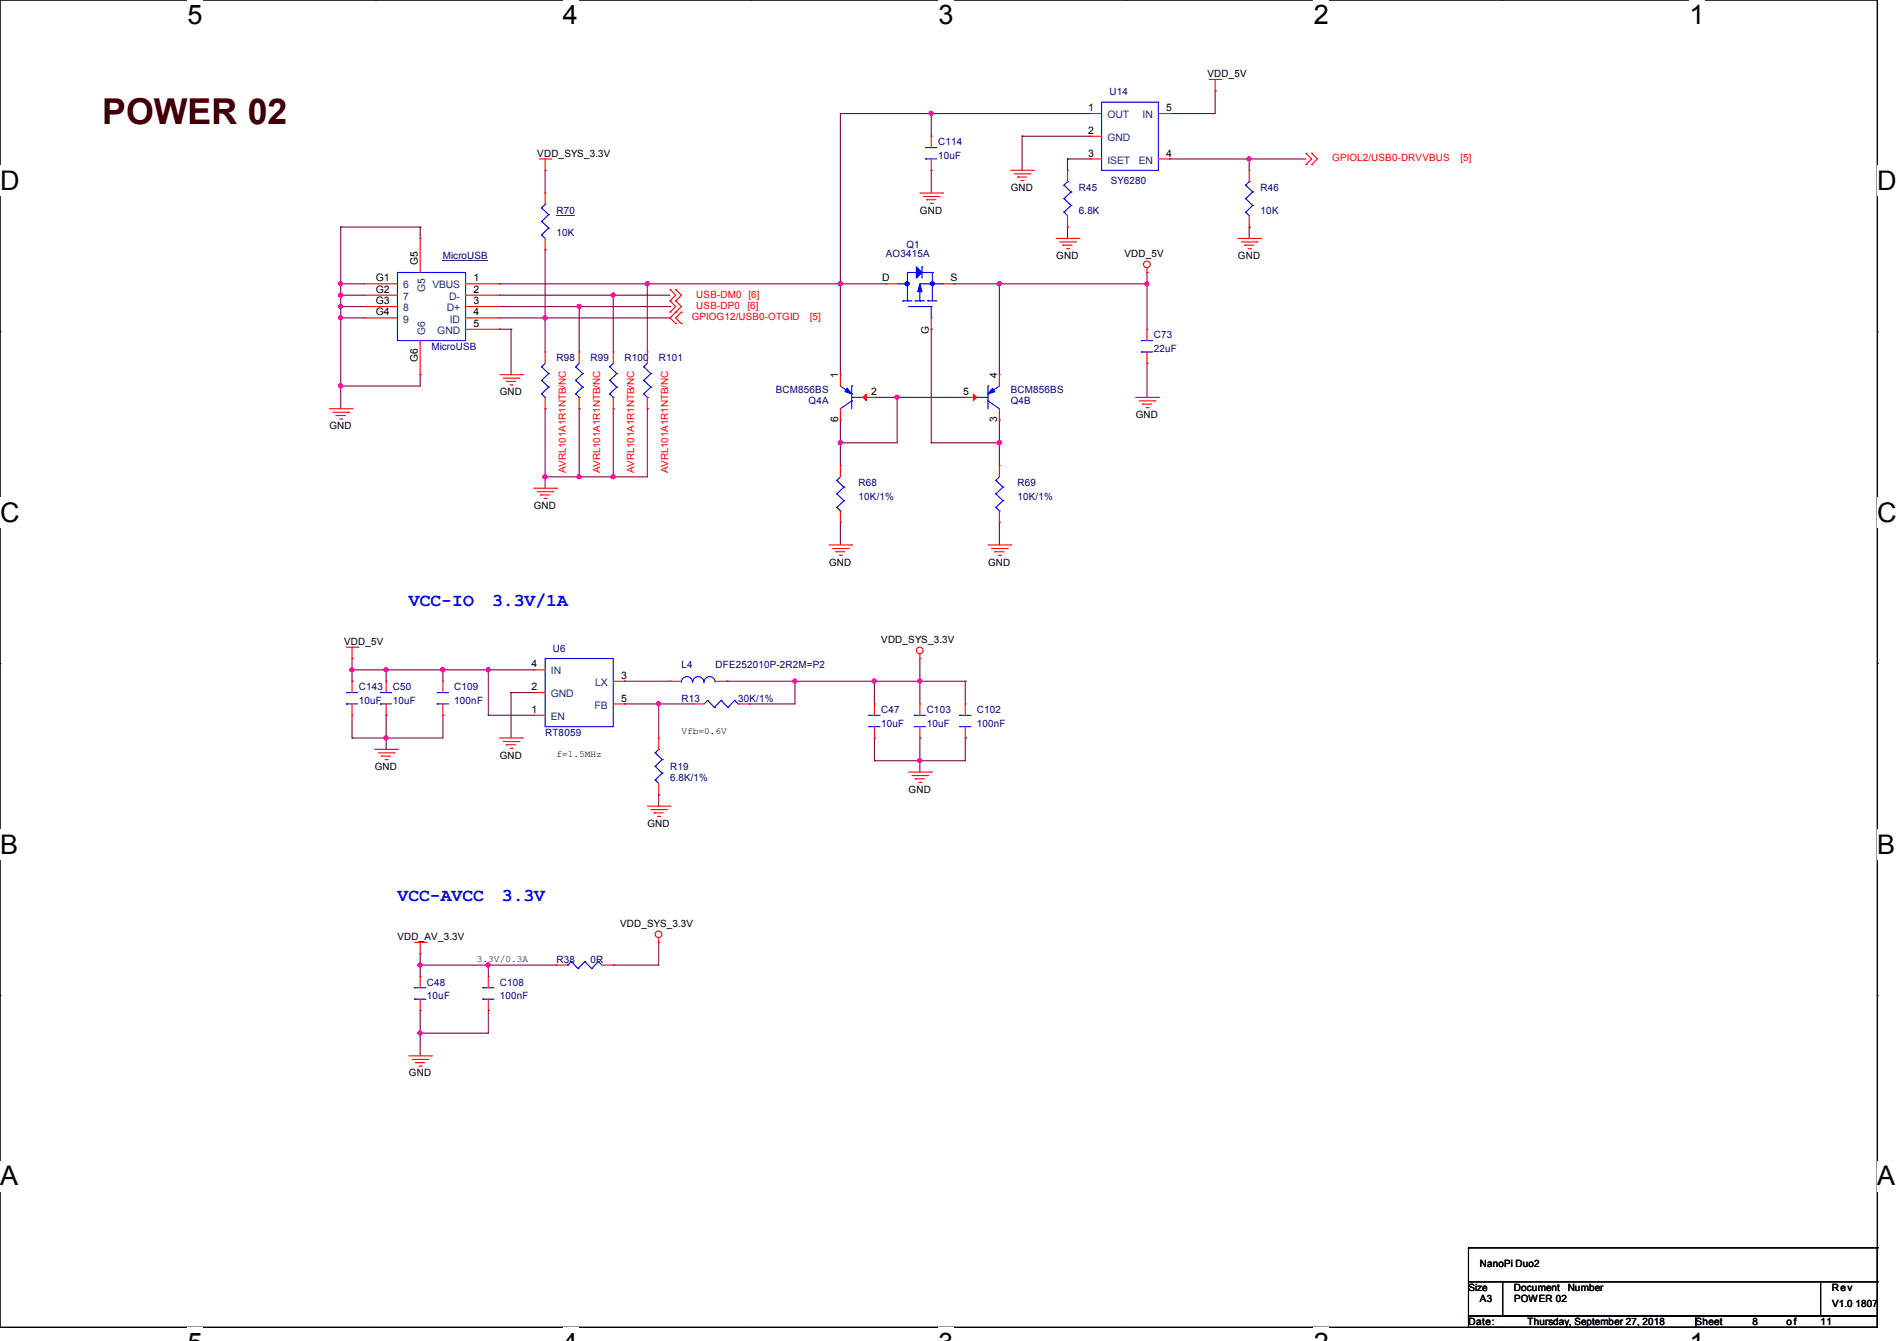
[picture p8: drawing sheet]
<svg xmlns="http://www.w3.org/2000/svg" width="297mm" height="210mm" viewBox="0 0 297 210" stroke-linecap="round" stroke-linejoin="round" font-family="sans-serif">
<path d="M0 0h293.9v207.9h-293.9z" fill="none" stroke="#000" stroke-width=".17"/>
<g fill="#fff">
<path d="M29.4 0h2.3v4.7h-2.3z"/>
<path d="M29.4 207.9h2.3v2.1h-2.3z"/>
</g>
<path d="M58.8 0h.1M58.8 207.9h.1" fill="none" stroke="#000" stroke-width=".17"/>
<g fill="#fff">
<path d="M88.1 0h2.4v4.7h-2.4z"/>
<path d="M88.1 207.9h2.4v2.1h-2.4z"/>
</g>
<path d="M117.6 0h.1M117.6 207.9h.1" fill="none" stroke="#000" stroke-width=".17"/>
<g fill="#fff">
<path d="M146.9 0h2.4v4.7h-2.4z"/>
<path d="M146.9 207.9h2.4v2.1h-2.4z"/>
</g>
<path d="M176.3 0h.1M176.3 207.9h.1" fill="none" stroke="#000" stroke-width=".17"/>
<g fill="#fff">
<path d="M205.7 0h2.4v4.7h-2.4z"/>
<path d="M205.7 207.9h2.4v2.1h-2.4z"/>
</g>
<path d="M235.1 0h.1M235.1 207.9h.1" fill="none" stroke="#000" stroke-width=".17"/>
<g fill="#fff">
<path d="M264.5 0h2.4v4.7h-2.4z"/>
<path d="M264.5 207.9h2.4v2.1h-2.4z"/>
<path d="M0 26h3v4.7h-3z"/>
<path d="M293.9 26h3.1v4.7h-3.1z"/>
<path d="M0 77.9h3v4.7h-3z"/>
<path d="M293.9 77.9h3.1v4.7h-3.1z"/>
</g>
<path d="M0 51.9h.1M293.9 51.9h.1" fill="none" stroke="#000" stroke-width=".17"/>
<g fill="#fff">
<path d="M0 129.9h2.8v4.7h-2.8z"/>
<path d="M293.9 129.9h2.9v4.7h-2.9z"/>
</g>
<path d="M0 103.9h.1M293.9 103.9h.1" fill="none" stroke="#000" stroke-width=".17"/>
<g fill="#fff">
<path d="M-.1 181.8h2.9v4.8h-2.9z"/>
<path d="M293.8 181.8h3v4.8h-3z"/>
</g>
<g fill="none" stroke="#000" stroke-width=".17">
<path d="M0 155.9h.1M293.9 155.9h.1M229.9 195.4h.1M229.9 195.4v5.3M229.9 195.4h64M293.9 195.4h.1M293.9 195.4v5.3M229.9 200.7h5.3v5.4h-5.3zM229.9 206.1h35.6v1.8h-35.6zM235.2 200.7h49.8v5.4h-49.8zM265.5 206.1h28.4v1.8h-28.4zM285 200.7h8.9v5.4h-8.9z"/>
<path d="M293.9 200.7h.1"/>
</g>
<g fill="none" stroke="#800040" stroke-width=".17">
<path d="M131.6 17.8h.1M131.6 17.8v40.9M131.6 17.8h39.1M145.8 17.8h.1M145.8 17.8v3.5M183.1 17.8h.1M190.2 14.2h.1M190.2 14.2v3.6h-7.1M53.3 35.6h.1M53.3 35.6v28.4M53.3 35.6h12.5M65.8 35.6h.1"/>
<path d="M65.8 35.6v1.7M85.3 39.1h.1M85.3 26.7h.1M85.3 26.7v3.5M85.3 39.1v16M145.8 26.7h.1M145.8 26.7v3.5M160 21.3h.1M160 21.3v5.4M160 21.3h10.7M167.1 24.9h.1M167.1 35.6h.1"/>
<path d="M167.1 24.9h3.6M167.1 24.9v1.8M167.1 35.6v1.7M183.1 24.9h.1M183.1 24.9h21.4M195.6 24.9h.1M195.6 35.6h.1M195.6 24.9v1.8M195.6 35.6v1.7M53.3 44.4h.1M53.3 46.2h.1M53.3 48h.1"/>
<path d="M53.3 49.8h.1M53.3 44.4h3.6M53.3 46.2h3.6M53.3 48h3.6M53.3 49.8h3.6M65.8 58.7h.1M65.8 58.7v1.8h-12.5M78.2 51.6h.1M78.2 44.4h60.5M78.2 46.2h26.7M78.2 48h26.7M78.2 49.8h26.7"/>
<path d="M78.2 51.6h1.8M80 51.6h.1M80 51.6v7.1M85.3 49.8h.1M90.7 48h.1M90.7 48v7.1M96 46.2h.1M96 46.2v8.9M101.3 44.4h.1M101.3 44.4v10.7M104.9 49.8h.1M104.9 48h.1"/>
<path d="M131.6 44.4h.1M145.8 51.6h.1M145.8 51.6v17.7M149.4 44.4h.1M149.4 44.4h30.2M156.5 44.4h.1M156.5 44.4v14.3M179.6 56.9h.1M179.6 42.7h.1M179.6 44.4h.1M179.6 42.7v8.9M179.6 56.9v5.3"/>
<path d="M53.3 60.5h.1M85.3 74.7h.1M85.3 64h.1M85.3 64v12.5M90.7 64h.1M90.7 74.7h.1M90.7 64v10.7M96 64h.1M96 74.7h.1M96 64v10.7M101.3 64h.1M101.3 64v10.7h-16"/>
<path d="M131.6 69.3h.1M131.6 65.8h.1M131.6 65.8v7.1M136.9 62.2h.1M136.9 62.2h14.2M140.5 62.2h.1M140.5 62.2v7.1h-8.9M145.8 69.3h.1M145.8 69.3h10.7M156.5 69.3h.1M156.5 65.8h.1M156.5 65.8v7.1"/>
<path d="M131.6 81.8h.1M131.6 81.8v3.5M156.5 81.8h.1M156.5 81.8v3.5M55.1 103.1h.1M55.1 115.6h.1M55.1 106.7h.1M55.1 103.1v3.6M55.1 112v3.6M55.1 104.9h28.5M60.5 104.9h.1M60.5 115.6h.1"/>
<path d="M60.5 112h.1M60.5 104.9v1.8M60.5 112v5.3M69.3 104.9h.1M69.3 112h.1M69.3 104.9v1.8M69.3 112v3.6h-14.2M76.5 104.9h.1M76.5 112h.1M76.5 104.9v7.1M76.5 112h7.1M80 108.5h.1"/>
<path d="M80 108.5v7.1M80 108.5h3.6M97.8 110.2h.1M97.8 106.7h.1M97.8 106.7h7.1M97.8 110.2h10.7M103.1 110.2h.1M103.1 110.2v5.4M113.8 106.7h.1M113.8 106.7h37.3M117.3 110.2h.1M124.5 106.7h.1"/>
<path d="M124.5 106.7v3.5h-7.2M136.9 106.7h.1M136.9 115.6h.1M136.9 119.1h.1M136.9 106.7v3.5M136.9 115.6v3.5M144 106.7h.1M144 103.1h.1M144 115.6h.1M144 119.1h.1M144 103.1v7.1M144 115.6v5.3"/>
<path d="M151.1 106.7h.1M151.1 115.6h.1M151.1 106.7v3.5M151.1 115.6v3.5h-14.2M103.1 124.5h.1M103.1 124.5v1.7M65.8 151.1h.1M65.8 158.2h.1M65.8 149.4h.1M65.8 149.4v3.5M65.8 158.2v7.2M65.8 151.1h21.3"/>
<path d="M76.5 151.1h.1M76.5 158.2h.1M76.5 151.1v1.8M76.5 158.2v3.6h-10.7M96 151.1h.1M103.1 147.6h.1M103.1 147.6v3.5h-7.1M65.8 161.8h.1"/>
</g>
<g fill="#f0f" stroke="#f0f" stroke-width=".17">
<circle cx="53.3" cy="44.4" r=".32"/>
<circle cx="53.3" cy="46.2" r=".32"/>
<circle cx="53.3" cy="48" r=".32"/>
<circle cx="53.3" cy="60.4" r=".32"/>
<circle cx="53.3" cy="49.8" r=".32"/>
<circle cx="136.9" cy="106.7" r=".32"/>
<circle cx="124.4" cy="106.7" r=".32"/>
<circle cx="103.1" cy="110.2" r=".32"/>
<circle cx="55.1" cy="104.9" r=".32"/>
<circle cx="76.4" cy="104.9" r=".32"/>
<circle cx="69.3" cy="104.9" r=".32"/>
<circle cx="60.4" cy="115.5" r=".32"/>
<circle cx="144" cy="106.7" r=".32"/>
<circle cx="60.4" cy="104.9" r=".32"/>
<circle cx="131.6" cy="44.4" r=".32"/>
<circle cx="140.4" cy="62.2" r=".32"/>
<circle cx="131.6" cy="69.3" r=".32"/>
<circle cx="156.4" cy="44.4" r=".32"/>
<circle cx="156.4" cy="69.3" r=".32"/>
<circle cx="179.6" cy="44.4" r=".32"/>
<circle cx="76.4" cy="151.1" r=".32"/>
<circle cx="65.8" cy="151.1" r=".32"/>
<circle cx="65.8" cy="161.8" r=".32"/>
<circle cx="195.6" cy="24.9" r=".32"/>
<circle cx="145.8" cy="17.8" r=".32"/>
<circle cx="90.7" cy="74.7" r=".32"/>
<circle cx="96" cy="74.7" r=".32"/>
<circle cx="85.3" cy="49.8" r=".32"/>
<circle cx="85.3" cy="74.7" r=".32"/>
<circle cx="90.7" cy="48" r=".32"/>
<circle cx="96" cy="46.2" r=".32"/>
<circle cx="101.3" cy="44.4" r=".32"/>
<circle cx="144" cy="119.1" r=".32"/>
</g>
<g fill="none" stroke="#f00" stroke-width=".17">
<path d="M170.7 17.8h.1M170.7 17.8h1.8M181.4 17.8h1.7M183.1 17.8h.1M189.4 12.4h1.7M190.2 14.2h.1M190.2 12.4v1.8M191.1 12.4h.1M65.8 37.3h.1M65.8 37.3v5.4M84.5 24.9h1.7M85.3 26.7h.1"/>
<path d="M85.3 39.1h.1M85.3 30.2h.1M85.3 24.9v1.8M85.3 30.2v1.8M85.3 37.3v1.8M86.2 24.9h.1M144 30.2h3.6M144.6 30.8h2.4M145.1 31.3h.1M145.1 31.3h1.4M145.6 31.8h.4M145.8 21.3h.1"/>
<path d="M145.8 26.7h.1M145.8 21.3v1.8M145.8 24.9v1.8M146 31.8h.1M147 30.8h.1M147.6 30.2h.1M158.2 26.7h3.6M158.8 27.2h2.4M159.3 27.7h.1M159.3 27.7h1.4M159.9 28.3h.3M160.2 28.3h.1"/>
<path d="M161.2 27.2h.1M161.8 26.7h.1M165.4 37.3h3.5M165.9 37.9h2.5M166.4 38.4h.1M166.4 38.4h1.5M167 38.9h.3M167.1 35.6h.1M167.1 26.7h.1M167.1 26.7v1.7M167.1 33.8v1.8M167.3 38.9h.1"/>
<path d="M168.4 37.9h.1M168.9 37.3h.1M170.7 21.3h.1M170.7 24.9h.1M170.7 24.9h1.8M170.7 21.3h1.8M181.4 24.9h1.7M183.1 24.9h.1M193.8 37.3h3.6M194.4 37.9h2.4M194.9 38.4h.1M194.9 38.4h1.4"/>
<path d="M195.4 38.9h.3M195.6 35.6h.1M195.6 26.7h.1M195.6 26.7v1.7M195.6 33.8v1.8M195.7 38.9h.1M196.8 37.9h.1M197.4 37.3h.1M204.5 24h.1M204.5 25.8h.1M204.5 24l.9 .9-.9 .9M205.4 24h.1"/>
<path d="M205.4 25.8h.1M205.4 24l.8 .9-.8 .9M56.9 44.4h.1M56.9 46.2h.1M56.9 48h.1M56.9 49.8h.1M56.9 44.4h5.3M56.9 46.2h5.3M56.9 48h5.3M56.9 49.8h5.3M65.8 58.7h.1M65.8 53.3v5.4"/>
<path d="M72.9 44.4h5.3M72.9 46.2h5.3M72.9 48h5.3M72.9 49.8h5.3M72.9 51.6h5.3M78.2 44.4h.1M78.2 46.2h.1M78.2 48h.1M78.2 49.8h.1M78.2 51.6h.1M78.2 58.7h3.6M78.8 59.2h2.4"/>
<path d="M79.3 59.7h.1M79.3 59.7h1.4M81.2 59.2h.1M81.8 58.7h.1M85.3 55.1h.1M85.3 55.1v1.8M90.7 55.1h.1M90.7 55.1v1.8M96 55.1h.1M96 55.1v1.8M101.3 55.1h.1M101.3 55.1v1.8"/>
<path d="M104.9 45.3h.1M104.9 47.1h.1M104.9 48.9h.1M104.9 45.3l.9 .9-.9 .9M104.9 47.1l.9 .9-.9 .9M105.8 45.3h.1M105.8 47.1h.1M105.8 48.9h.1M105.8 50.7h.1M105.8 45.3l.9 .9-.9 .9M105.8 47.1l.9 .9-1.8 1.8 .9 .9M106.7 48.9h.1"/>
<path d="M106.7 50.7h.1M106.7 48.9l-.9 .9 .9 .9M131.6 58.7h.1M131.6 58.7v1.8M138.7 44.4h.1M138.7 44.4h1.8M145.8 51.6h.1M145.8 49.8v1.8M147.6 44.4h1.8M149.4 44.4h.1M156.5 58.7h.1M156.5 58.7v1.8"/>
<path d="M179.6 42.7h.1M179.6 51.6h.1M179.6 56.9h.1M179.6 42v.7M179.6 51.6v1.7M179.6 55.1v1.8M51.6 64h3.5M52.1 64.6h2.5M52.6 65.1h.1M52.6 65.1h1.5M53.2 65.6h.3M53.5 65.6h.1"/>
<path d="M54.6 64.6h.1M55.1 64h.1M79.8 60.3h.4M80.2 60.3h.1M83.6 76.5h3.5M84.1 77h2.5M84.6 77.5h.1M84.6 77.5h1.5M85.2 78.1h.3M85.3 64h.1M85.3 62.2v1.8M85.5 78.1h.1"/>
<path d="M86.6 77h.1M87.1 76.5h.1M90.7 64h.1M90.7 62.2v1.8M96 64h.1M96 62.2v1.8M101.3 64h.1M101.3 62.2v1.8M131.6 72.9h.1M131.6 65.8h.1M131.6 64v1.8M131.6 72.9v1.8"/>
<path d="M135.1 62.2h1.8M136.9 62.2h.1M151.1 62.2h.1M151.1 62.2h1.8M156.5 65.8h.1M156.5 72.9h.1M156.5 64v1.8M156.5 72.9v1.8M177.8 62.2h3.6M178.4 62.8h2.4M178.9 63.3h.1M178.9 63.3h1.4"/>
<path d="M179.4 63.8h.3M179.7 63.8h.1M180.8 62.8h.1M181.4 62.2h.1M129.8 85.3h3.5M130.3 85.9h2.5M130.9 86.4h.1M130.9 86.4h1.4M131.4 87h.3M131.6 81.8h.1M131.6 80v1.8M131.7 87h.1"/>
<path d="M132.8 85.9h.1M133.3 85.3h.1M154.7 85.3h3.5M155.2 85.9h2.5M155.7 86.4h.1M155.7 86.4h1.5M156.3 87h.3M156.5 81.8h.1M156.5 80v1.8M156.6 87h.1M157.7 85.9h.1M158.2 85.3h.1"/>
<path d="M54.2 101.3h1.8M55.1 103.1h.1M55.1 106.7h.1M55.1 112h.1M55.1 101.3v1.8M55.1 106.7v1.8M55.1 110.2v1.8M56 101.3h.1M58.7 117.3h3.5M59.2 117.9h2.5M59.7 118.4h.1M59.7 118.4h1.5"/>
<path d="M60.3 119h.3M60.5 106.7h.1M60.5 112h.1M60.5 106.7v1.8M60.5 110.2v1.8M60.6 119h.1M61.7 117.9h.1M62.2 117.3h.1M69.3 112h.1M69.3 106.7h.1M69.3 106.7v1.8M69.3 110.2v1.8"/>
<path d="M78.2 115.6h3.6M78.8 116.1h2.4M79.3 116.6h.1M79.3 116.6h1.4M79.8 117.2h.4M80.2 117.2h.1M81.2 116.1h.1M81.8 115.6h.1M83.6 112h.1M83.6 108.5h.1M83.6 104.9h.1M83.6 112h1.7"/>
<path d="M83.6 108.5h1.7M83.6 104.9h1.7M96 106.7h1.8M96 110.2h1.8M97.8 106.7h.1M97.8 110.2h.1M103.1 115.6h.1M103.1 115.6v1.7M104.9 106.7h.1M104.9 106.7h1.8M108.5 110.2h.1M108.5 110.2h1.7"/>
<path d="M112 106.7h1.8M113.8 106.7h.1M115.6 110.2h1.7M117.3 110.2h.1M136.9 110.2h.1M136.9 115.6h.1M136.9 110.2v1.8M136.9 113.8v1.8M144 103.1h.1M144 110.2h.1M144 115.6h.1M144 102.4v.7"/>
<path d="M144 110.2v1.8M144 113.8v1.8M151.1 115.6h.1M151.1 110.2h.1M151.1 110.2v1.8M151.1 113.8v1.8M101.3 126.2h3.6M101.9 126.8h2.5M102.4 127.3h.1M102.4 127.3h1.4M103 127.8h.3M103.1 124.5h.1"/>
<path d="M103.1 122.7v1.8M103.3 127.8h.1M104.4 126.8h.1M104.9 126.2h.1M142.2 120.9h3.6M142.8 121.5h2.4M143.3 122h.1M143.3 122h1.4M143.8 122.5h.4M144.2 122.5h.1M145.2 121.5h.1M145.8 120.9h.1"/>
<path d="M64.9 147.6h1.8M65.8 149.4h.1M65.8 152.9h.1M65.8 158.2h.1M65.8 147.6v1.8M65.8 152.9v1.8M65.8 156.5v1.7M66.7 147.6h.1M76.5 158.2h.1M76.5 152.9h.1M76.5 152.9v1.8M76.5 156.5v1.7"/>
<path d="M87.1 151.1h.1M87.1 151.1h1.8M94.2 151.1h1.8M96 151.1h.1M103.1 147.6h.1M103.1 146.9v.7M64 165.4h3.6M64.6 165.9h2.4M65.1 166.4h.1M65.1 166.4h1.4M65.6 167h.4M66 167h.1"/>
<path d="M67 165.9h.1M67.6 165.4h.1"/>
<circle cx="179.6" cy="41.4" r=".52"/>
<circle cx="144" cy="101.9" r=".52"/>
<circle cx="103.1" cy="146.3" r=".52"/>
</g>
<g fill="none" stroke="#00f" stroke-width=".17">
<path d="M172.5 16h8.9v10.7h-8.9zM84.8 36.8h.1M84.8 34.7h.1M84.8 32.6h.1M84.8 36.8l.5 .5M84.8 34.7l1.1 1M84.8 32.6l1.1 1M85.3 32h.1M85.3 32l-.5 .6M85.9 35.7h.1M85.9 33.6h.1M85.9 35.7l-1.1 1.1"/>
<path d="M85.9 33.6l-1.1 1.1M144.9 23.1h.1M144.9 24.9h.1M144.9 23.1h1.8M144.9 24.9h1.8M166.6 33.2h.1M166.6 31.1h.1M166.6 29h.1M166.6 33.2l.5 .6M166.6 31.1l1.1 1.1M166.6 29l1.1 1.1M167.1 28.4h.1"/>
<path d="M167.1 28.4l-.5 .6M167.7 32.2h.1M167.7 30.1h.1M167.7 32.2l-1.1 1M167.7 30.1l-1.1 1M195 33.2h.1M195 31.1h.1M195 29h.1M195 33.2l.6 .6M195 31.1l1.1 1.1M195 29l1.1 1.1M195.6 28.4h.1"/>
<path d="M195.6 28.4l-.6 .6M196.1 32.2h.1M196.1 30.1h.1M196.1 32.2l-1.1 1M196.1 30.1l-1.1 1M62.2 42.7h10.7v10.6h-10.7zM84.8 57.4h.1M84.8 59.6h.1M84.8 57.4l1.1 1.1M84.8 59.6l1.1 1M85.3 56.9l-.5 .5M85.9 58.5h.1"/>
<path d="M85.9 58.5l-1.1 1.1M90.1 57.4h.1M90.1 59.6h.1M90.1 57.4l1.1 1.1M90.1 59.6l1.1 1M90.7 56.9l-.6 .5M91.2 58.5h.1M91.2 58.5l-1.1 1.1M95.5 57.4h.1M95.5 59.6h.1M95.5 57.4l1.1 1.1M95.5 59.6l1.1 1"/>
<path d="M96 56.9l-.5 .5M96.6 58.5h.1M96.6 58.5l-1.1 1.1M100.8 57.4h.1M100.8 59.6h.1M100.8 57.4l1.1 1.1M100.8 59.6l1.1 1M101.3 56.9l-.5 .5M101.9 58.5h.1M101.9 58.5l-1.1 1.1M140.5 44.4h1.6M141.4 47.1h.1"/>
<path d="M141.4 47.1h1.4M142.1 47.1h.1M142.1 44.4h.1M142.2 48h3.6M143.3 47.1h.1M143.3 47.1h1.4M143.5 42.7h.1M143.5 42.7h-1.4v4.4M144 47.1h.1M144 44.4h3.6M144 45.3v1.8M144.4 41.8h.1"/>
<path d="M144.4 42.7h1.6M144.4 41.8v1.8M145.2 47.1h.1M145.2 47.1h1.5M145.8 48h.1M145.8 49.8h.1M145.8 48v1.8M146 42.7h.1M146 42.7v4.4M147.6 44.4h.1M178.7 53.3h.1M178.7 55.1h.1"/>
<path d="M178.7 53.3h1.8M178.7 55.1h1.8M84.8 61.7h.1M84.8 61.7l.5 .5M85.3 62.2h.1M85.9 60.6h.1M85.9 60.6l-1.1 1.1M90.1 61.7h.1M90.1 61.7l.6 .5M90.7 62.2h.1M91.2 60.6h.1M91.2 60.6l-1.1 1.1"/>
<path d="M95.5 61.7h.1M95.5 61.7l.5 .5M96 62.2h.1M96.6 60.6h.1M96.6 60.6l-1.1 1.1M100.8 61.7h.1M100.8 61.7l.5 .5M101.3 62.2h.1M101.9 60.6h.1M101.9 60.6l-1.1 1.1M131 75.2h.1M131 77.3h.1"/>
<path d="M131 79.5h.1M131 75.2l1.1 1.1M131 77.3l1.1 1.1M131 79.5l.6 .5M131.6 74.7l-.6 .5M131.6 60.5l1.7 1.2M132.1 76.3h.1M132.1 78.4h.1M132.1 76.3l-1.1 1M132.1 78.4l-1.1 1.1M133.3 60.5h.1M133.3 61.7h.1"/>
<path d="M133.3 62.8h.1M133.3 62.2h1.8M133.3 60.5v3.5M133.3 62.8l-1.7 1.2M135.1 62.2h.1M152.9 62.2h.1M152.9 62.2h1.8M154.7 60.5h.1M154.7 61.7h.1M154.7 62.8h.1M154.7 60.5v3.5M154.7 62.8l1.8 1.2"/>
<path d="M155.9 75.2h.1M155.9 77.3h.1M155.9 79.5h.1M155.9 75.2l1.1 1.1M155.9 77.3l1.1 1.1M155.9 79.5l.6 .5M156.5 60.5l-1.8 1.2M156.5 74.7l-.6 .5M157 76.3h.1M157 78.4h.1M157 76.3l-1.1 1M157 78.4l-1.1 1.1"/>
<path d="M131.6 80h.1M156.5 80h.1M54.2 108.5h.1M54.2 110.2h.1M54.2 108.5h1.8M54.2 110.2h1.8M59.6 108.5h.1M59.6 110.2h.1M59.6 108.5h1.7M59.6 110.2h1.7M68.5 110.2h.1M68.5 108.5h.1"/>
<path d="M68.5 108.5h1.7M68.5 110.2h1.7M85.3 103.1h10.7v10.7h-10.7zM102.6 117.9h.1M102.6 117.9l1.1 1.1M103.1 117.3h.1M103.1 117.3l-.5 .6M103.7 119h.1M103.7 119l-1.1 1M106.7 106.8a.87 .87 0 0 1 .8-.8 .87 .87 0 0 1 .9 .8M108.5 106.8a.87 .87 0 0 1 .8-.8 .87 .87 0 0 1 .9 .8M110.2 106.8a.87 .87 0 0 1 .9-.8 .87 .87 0 0 1 .9 .8"/>
<path d="M110.8 109.7h.1M110.8 109.7l-.6 .5M110.8 109.7l1 1.1M111.8 110.8h.1M112.9 109.7h.1M112.9 109.7l-1.1 1.1M112.9 109.7l1.1 1.1M114 110.8h.1M115 109.7h.1M115 109.7l-1 1.1M115 109.7l.6 .5M115.6 110.2h.1"/>
<path d="M136 112h.1M136 113.8h.1M136 112h1.8M136 113.8h1.8M143.1 112h.1M143.1 113.8h.1M143.1 112h1.8M143.1 113.8h1.8M150.2 113.8h.1M150.2 112h.1M150.2 112h1.8M150.2 113.8h1.8"/>
<path d="M102.6 122.1h.1M102.6 120h.1M102.6 122.1l.5 .6M102.6 120l1.1 1.1M103.7 121.1h.1M103.7 121.1l-1.1 1M64.9 154.7h.1M64.9 156.5h.1M64.9 154.7h1.8M64.9 156.5h1.8M75.6 156.5h.1M75.6 154.7h.1"/>
<path d="M75.6 154.7h1.7M75.6 156.5h1.7M88.9 151.1h.1M89.5 150.6h.1M89.5 150.6l1 1.1M89.5 150.6l-.6 .5M90.5 151.7h.1M91.6 150.6h.1M91.6 150.6l1 1.1M91.6 150.6l-1.1 1.1M92.6 151.7h.1M93.7 150.6h.1"/>
<path d="M93.7 150.6l.5 .5M93.7 150.6l-1.1 1.1"/>
</g>
<g fill="#00f" stroke="#00f" stroke-width=".17">
<path d="M143.5 41.8l.9 .9-.9 .9z"/>
<path d="M144 44.4l.4 1.3h-.7z"/>
<path d="M132.6 60.8l.7 .9-1-.4z"/>
<path d="M155.4 60.8l.3 .5-1 .4z"/>
<circle cx="142" cy="44.4" r=".33"/>
<circle cx="146" cy="44.4" r=".33"/>
</g>
<path d="M87.1 33.7h2.9M69.3 40.8h7.1" fill="none" stroke="#000080" stroke-width=".16"/>
<g fill="#f00" stroke="#f00" stroke-width=".17">
<path d="M135.1 62.2l.5-.5v1z"/>
<path d="M152.4 61.7l.5 .5-.5 .5z"/>
</g>
<text font-size="5.6" fill="#400000" x="16" y="19.4">POWER 02</text>
<g font-size="4.2">
<text x="29.4" y="3.8">5</text>
<text x="88.1" y="3.8">4</text>
<text x="146.9" y="3.8">3</text>
<text x="205.7" y="3.8">2</text>
<text x="264.5" y="3.8">1</text>
<text x="0" y="29.8">D</text>
<text x="293.9" y="29.8">D</text>
<text x="0" y="81.7">C</text>
<text x="293.9" y="81.7">C</text>
<text x="0" y="133.7">B</text>
<text x="293.9" y="133.7">B</text>
<text x="0" y="185.6">A</text>
<text x="293.9" y="185.6">A</text>
</g>
<g font-size="2.8" fill="#00f">
<text x="64" y="94.8">VCC-IO</text>
<text x="77" y="94.8">3.3V/1A</text>
<text x="62.2" y="141.1">VCC-AVCC</text>
<text x="78.6" y="141.1">3.3V</text>
</g>
<g font-size="1.6">
<text x="170.4" y="17.4">1</text>
<text x="182.6" y="17.4">5</text>
<text x="189" y="12.1">VDD_5V</text>
<text x="170.4" y="21">2</text>
<text x="84.1" y="24.6">VDD_SYS_3.3V</text>
<text x="158.3" y="29.9">GND</text>
<text x="170.4" y="24.5">3</text>
<text x="182.6" y="24.5">4</text>
<text x="144" y="33.4">GND</text>
<text x="65.4" y="41.4" transform="rotate(-90 65.4 41.4)">G5</text>
<text x="165.4" y="40.6">GND</text>
<text x="176" y="40.2">VDD_5V</text>
<text x="193.8" y="40.6">GND</text>
<text x="58.8" y="44.1">G1</text>
<text x="58.8" y="45.8">G2</text>
<text x="58.8" y="47.6">G3</text>
<text x="74.1" y="44.1">1</text>
<text x="74.1" y="45.8">2</text>
<text x="74.1" y="47.6">3</text>
<text x="138.1" y="44.1">D</text>
<text x="148.8" y="44.1">S</text>
<text x="58.8" y="49.4">G4</text>
<text x="74.1" y="49.4">4</text>
<text x="74.1" y="51.2">5</text>
<text x="145.4" y="52.3" transform="rotate(-90 145.4 52.3)">G</text>
<text x="65.4" y="56.7" transform="rotate(-90 65.4 56.7)">G6</text>
<text x="131.2" y="59.2" transform="rotate(-90 131.2 59.2)">1</text>
<text x="156.1" y="59.2" transform="rotate(-90 156.1 59.2)">4</text>
<text x="78.2" y="61.9">GND</text>
<text x="136.4" y="61.8">2</text>
<text x="150.8" y="61.8">5</text>
<text x="177.8" y="65.4">GND</text>
<text x="51.6" y="67.2">GND</text>
<text x="131.2" y="66.1" transform="rotate(-90 131.2 66.1)">6</text>
<text x="156.1" y="66.1" transform="rotate(-90 156.1 66.1)">3</text>
<text x="83.6" y="79.7">GND</text>
<text x="129.8" y="88.6">GND</text>
<text x="154.7" y="88.6">GND</text>
<text x="53.9" y="101">VDD_5V</text>
<text x="138" y="100.7">VDD_SYS_3.3V</text>
<text x="83.2" y="104.5">4</text>
<text x="97.2" y="106.3">3</text>
<text x="83.2" y="111.6">1</text>
<text x="83.2" y="108.1">2</text>
<text x="97.2" y="109.9">5</text>
<text x="78.2" y="118.8">GND</text>
<text x="58.7" y="120.6">GND</text>
<text x="142.2" y="124.1">GND</text>
<text x="101.4" y="129.5">GND</text>
<text x="62.2" y="147.2">VDD_AV_3.3V</text>
<text x="97.1" y="145.1">VDD_SYS_3.3V</text>
<text x="64" y="168.6">GND</text>
<text x="229.9" y="202.2">Size</text>
<text x="231.7" y="198.5">NanoPi Duo2</text>
<text x="231.7" y="204">A3</text>
<text x="237" y="202.2">Document</text>
<text x="237" y="204">POWER 02</text>
<text x="245.4" y="202.2">Number</text>
<text x="286.8" y="202.2">Rev</text>
<text x="229.9" y="207.5">Date:</text>
<text x="239.2" y="207.5">Thursday, September 27, 2018</text>
<text x="265.5" y="207.5">Sheet</text>
<text x="274.4" y="207.5">8</text>
<text x="279.7" y="207.5">o f</text>
<text x="285" y="207.5">11</text>
<text x="286.8" y="204.7">V1.0 1807</text>
</g>
<g font-size="1.6" fill="#000080">
<text x="173.7" y="14.9">U14</text>
<text x="146.9" y="22.8">C114</text>
<text x="146.9" y="24.9">10uF</text>
<text x="168.9" y="29.9">R45</text>
<text x="173.9" y="28.8">SY6280</text>
<text x="197.4" y="29.9">R46</text>
<text x="87.1" y="33.4">R70</text>
<text x="168.9" y="33.4">6.8K</text>
<text x="197.4" y="33.4">10K</text>
<text x="69.3" y="40.6">MicroUSB</text>
<text x="87.1" y="37">10K</text>
<text x="138.7" y="40.2">AO3415A</text>
<text x="141.9" y="38.8">Q1</text>
<text x="180.6" y="53">C73</text>
<text x="67.6" y="54.8">MicroUSB</text>
<text x="87.1" y="56.6">R98</text>
<text x="92.5" y="56.6">R99</text>
<text x="97.8" y="56.6">R100</text>
<text x="103.1" y="56.6">R101</text>
<text x="180.6" y="55.1">22uF</text>
<text x="121.5" y="61.6">BCM856BS</text>
<text x="126.6" y="63.3">Q4A</text>
<text x="158.3" y="63.3">Q4B</text>
<text x="158.3" y="61.6">BCM856BS</text>
<text x="134.4" y="76.1">R68</text>
<text x="159.3" y="76.1">R69</text>
<text x="134.4" y="78.2">10K/1%</text>
<text x="159.3" y="78.2">10K/1%</text>
<text x="86.6" y="102.1">U6</text>
<text x="106.7" y="104.6">L4</text>
<text x="112" y="104.6">DFE252010P-2R2M=P2</text>
<text x="56.2" y="108.1">C143</text>
<text x="56.2" y="110.2">10uF</text>
<text x="61.5" y="108.1">C50</text>
<text x="61.5" y="110.2">10uF</text>
<text x="71.1" y="108.1">C109</text>
<text x="71.1" y="110.2">100nF</text>
<text x="106.7" y="109.9">R13</text>
<text x="115.6" y="109.9">30K/1%</text>
<text x="138" y="111.7">C47</text>
<text x="138" y="113.8">10uF</text>
<text x="145.1" y="111.7">C103</text>
<text x="145.1" y="113.8">10uF</text>
<text x="152.9" y="111.7">C102</text>
<text x="152.9" y="113.8">100nF</text>
<text x="85.3" y="115.2">RT8059</text>
<text x="104.9" y="120.6">R19</text>
<text x="104.9" y="122.3">6.8K/1%</text>
<text x="66.8" y="154.3">C48</text>
<text x="78.2" y="154.3">C108</text>
<text x="87.1" y="150.8">R38</text>
<text x="92.5" y="150.8">0R</text>
<text x="66.8" y="156.5">10uF</text>
<text x="78.2" y="156.5">100nF</text>
</g>
<g font-size="1.6" fill="#004080">
<text x="173.4" y="18.5">OUT</text>
<text x="173.4" y="22.1">GND</text>
<text x="178.9" y="18.5">IN</text>
<text x="173.4" y="25.6">ISET</text>
<text x="178.3" y="25.6">EN</text>
<text x="63.1" y="45.2">6</text>
<text x="63.1" y="46.9">7</text>
<text x="66.6" y="45.7" transform="rotate(-90 66.6 45.7)">G5</text>
<text x="67.7" y="45.2">VBUS</text>
<text x="70.3" y="46.9">D-</text>
<text x="63.1" y="48.7">8</text>
<text x="63.1" y="50.5">9</text>
<text x="66.6" y="52.5" transform="rotate(-90 66.6 52.5)">G6</text>
<text x="68.5" y="52.3">GND</text>
<text x="69.9" y="48.7">D+</text>
<text x="70.4" y="50.5">ID</text>
<text x="86.2" y="105.6">IN</text>
<text x="93.2" y="107.4">LX</text>
<text x="86.2" y="112.7">EN</text>
<text x="86.2" y="109.2">GND</text>
<text x="93.1" y="111">FB</text>
</g>
<g font-size="1.6" fill="#f00">
<text x="208.6" y="25.3">GPIOL2/USB0-DRVVBUS</text>
<text x="228.7" y="25.3">[5]</text>
<text x="109" y="46.6">USB-DM0 [6]</text>
<text x="108.3" y="50.2">GPIOG12/USB0-OTGID</text>
<text x="109" y="48.4">USB-DP0</text>
<text x="117" y="48.4">[6]</text>
<text x="126.8" y="50.2">[5]</text>
</g>
<g font-size="1.5" fill="#f00">
<text x="88.6" y="74.1" transform="rotate(-90 88.6 74.1)">AVRL101A1R1NTB/NC</text>
<text x="93.9" y="74.1" transform="rotate(-90 93.9 74.1)">AVRL101A1R1NTB/NC</text>
<text x="99.3" y="74.1" transform="rotate(-90 99.3 74.1)">AVRL101A1R1NTB/NC</text>
<text x="104.6" y="74.1" transform="rotate(-90 104.6 74.1)">AVRL101A1R1NTB/NC</text>
</g>
<g font-size="1.5">
<text x="87.1" y="118.6">f=1.5MHz</text>
<text x="106.7" y="115">Vfb=0.6V</text>
<text x="74.7" y="150.6">3.3V/0.3A</text>
</g>
</svg>
